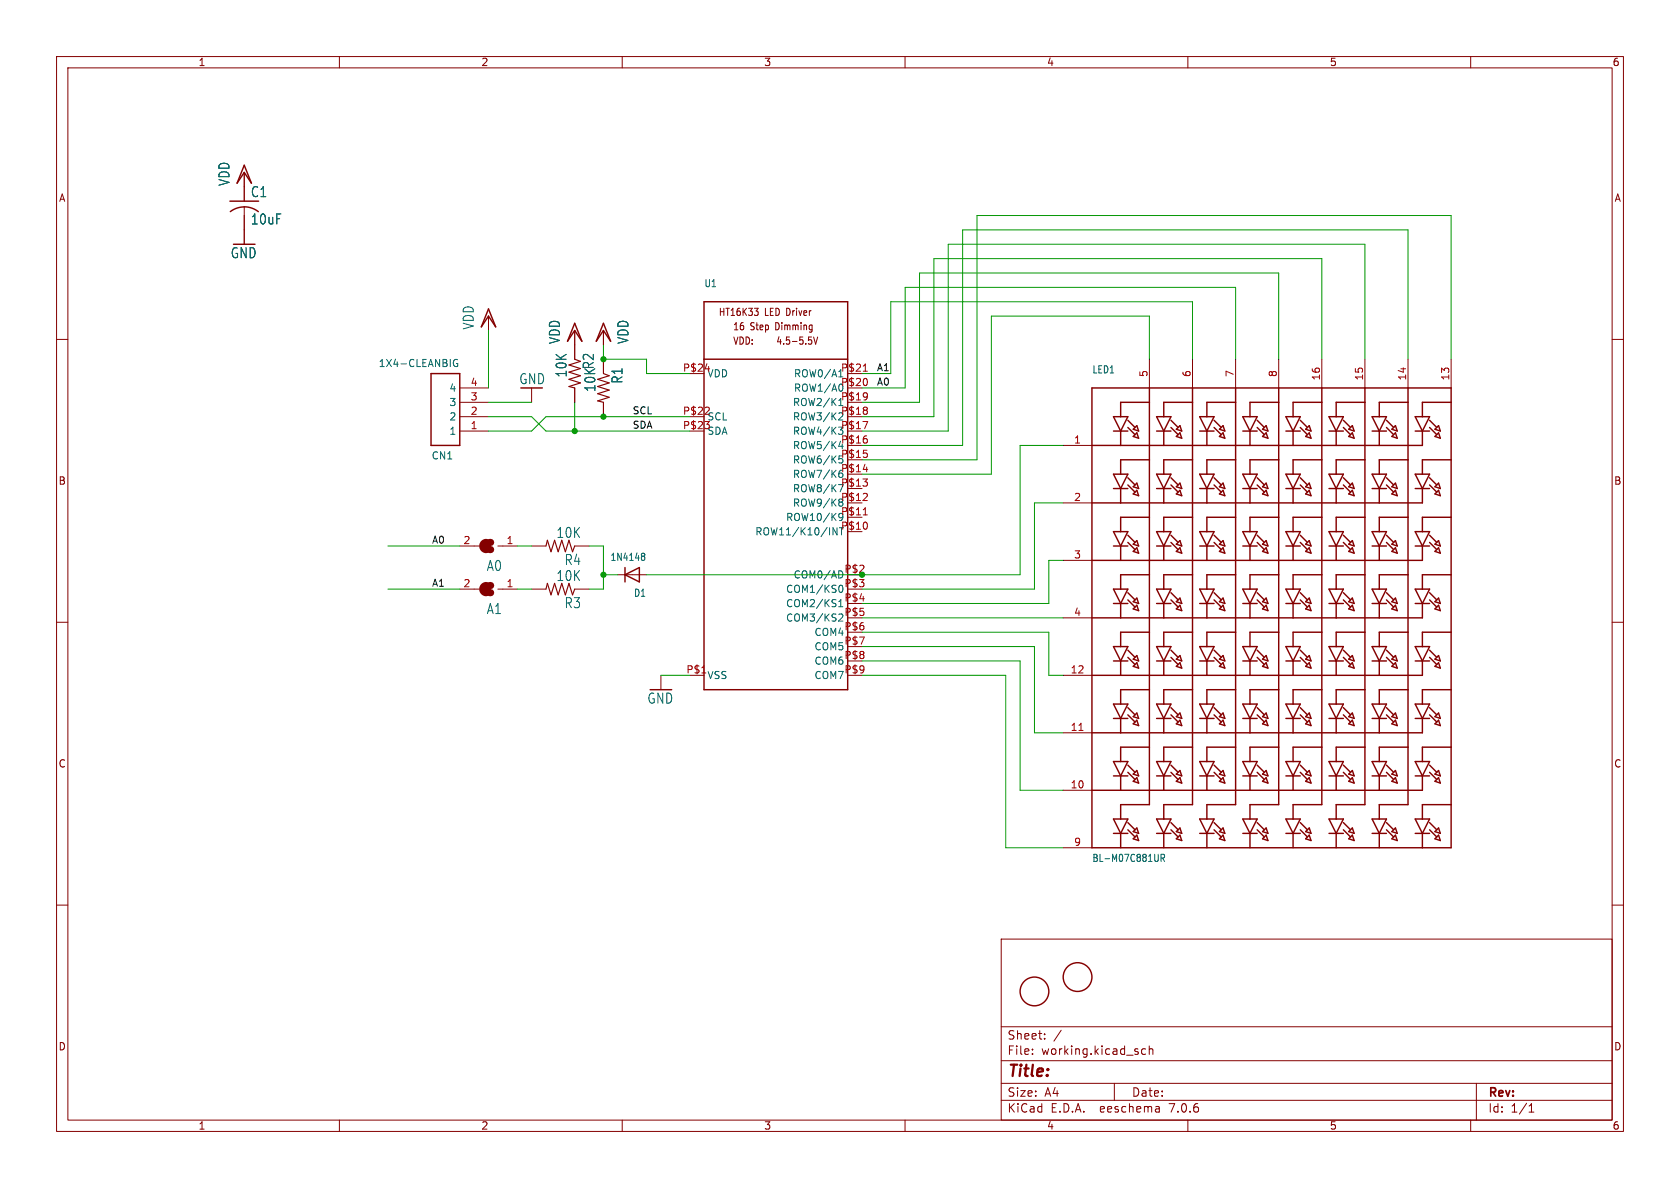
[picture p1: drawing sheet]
<svg xmlns="http://www.w3.org/2000/svg" width="297mm" height="210mm" viewBox="0 0 297 210" stroke-linecap="round" stroke-linejoin="round" font-family="sans-serif">
<g fill="none" stroke="#840000" stroke-width=".18">
<path d="M10 10h277v190h-277zM12 12h273v186h-273zM60 10v2M110 10v2M160 10v2M210 10v2M260 10v2M43.2 30.5v5.1M43.2 36.6v6.6M10 60h2M86.4 55.9v2.5M101.6 58.4v5.1"/>
<path d="M106.7 58.4v2.6M133.4 54.5h.6l-.3 .5M133.8 55l.2 .2v.3l-.2 .3M143.8 59.6l.4 1.2 .4-1.2M285 60h2M81.3 76.2h5.1M81.3 73.7h5.1M81.3 71.1h5.1M81.3 68.6h5.1M94 68.6v2.5M101.6 68.6v2.5M106.7 63.5v2.5"/>
<path d="M106.7 71.1v2.6M143.3 60.1l.2 .2v.3l-.2 .2M188 78.7h5M203.2 63.5v5.1M210.8 63.5v5.1M218.4 63.5v5.1M226.1 63.5v5.1M233.7 63.5v5.1M241.3 63.5v5.1M248.9 63.5v5.1M256.5 63.5v5.1M81.3 96.5h3.4"/>
<path d="M88 96.5h3.4M94 96.5h2.5M101.6 96.5h2.5M188 88.9h5M188 99.1h5M10 110h2M81.3 104.1h3.4M88 104.1h3.4M94 104.1h2.5M101.6 104.1h2.5M109.2 101.6h5.1M116.8 119.4v2.5"/>
<path d="M188 119.4h5M188 109.2h5M285 110h2M188 139.7h5M188 129.5h5M10 160h2M188 149.9h5M285 160h2M177 166h108v32h-108zM60 198v2M110 198v2M160 198v2"/>
<path d="M177 194.5h108M177 191.5h108M177 187.5h108M177 181.5h108M182.5 186.3v.1M182.5 185.5v.1M184.7 183.6v.1M184.7 182.8v.1M187.6 182.1l-1.3 2M197 191.5v3M202.5 185.5l-.4-.1-.3 .3v.4l.2 .2h.5M203.2 185.5l.2-.1 .3 .1 .1 .9"/>
<path d="M203.2 184.9v1.5M204.9 195.7l.1 .9M205 196.5l-.2 .1M205 196h-.2M210 198v2M260 198v2M261 191.5v6.5M270.3 196.6h.9M270.3 195.5l.4-.4v1.5"/>
</g>
<g fill="none" stroke="#840000" stroke-width=".25">
<path d="M40.6 35.6h5.1M43.2 36.6a4.1 4.1 0 0 0-2.5 .8M43.2 36.6a4.1 4.1 0 0 1 2.5 .8M43.2 29.2l1.2 3.2-1.2-1.9-1.3 1.9zM86.4 54.6l1.2 3.2-1.2-1.9-1.3 1.9zM101.6 57.2l1.3 3.1-1.3-1.9-1.3 1.9zM106.7 57.2l1.2 3.1-1.2-1.9-1.3 1.9zM124.5 53.3h25.4v68.6h-25.4zM76.2 66h5.1v12.7h-5.1zM124.5 63.5h25.4M193 68.6h63.5v81.3h-63.5zM196.8 73.7h2.6l-1.3 2.5z"/>
<path d="M196.8 76.2h2.6M198.1 76.2v2.5M199.4 75.6l1.3 1.2M199.4 74.3l1.3 1.3M201 76.5l.3 1-1-.3zM201 75.2l.3 1-1-.3zM203.2 71.1h-5.1v2.6M203.2 68.6v73.6h-5.1v2.6M204.5 76.2h2.5M204.5 73.7h2.5l-1.3 2.5zM205.7 76.2v2.5M207 75.6l1.3 1.2"/>
<path d="M207 74.3l1.3 1.3M208.6 76.5l.3 1-.9-.3zM208.6 75.2l.3 1-.9-.3zM210.8 68.6v73.6h-5.1v2.6M210.8 71.1h-5.1v2.6M212.1 76.2h2.5M212.1 73.7h2.5l-1.2 2.5zM213.4 76.2v2.5M214.6 75.6l1.3 1.2M214.6 74.3l1.3 1.3M216.2 76.5l.3 1-.9-.3zM216.2 75.2l.3 1-.9-.3z"/>
<path d="M218.4 68.6v73.6h-5v2.6M218.4 71.1h-5v2.6M219.7 76.2h2.5M219.7 73.7h2.5l-1.2 2.5zM221 76.2v2.5M222.2 75.6l1.3 1.2M222.2 74.3l1.3 1.3M223.8 76.5l.4 1-1-.3zM223.8 75.2l.4 1-1-.3zM226.1 68.6v73.6h-5.1v2.6M226.1 71.1h-5.1v2.6M227.3 76.2h2.6"/>
<path d="M227.3 73.7h2.6l-1.3 2.5zM228.6 76.2v2.5M229.9 75.6l1.2 1.2M229.9 74.3l1.2 1.3M230.8 77.2l.7-.7 .3 1zM230.8 75.9l.7-.7 .3 1zM233.7 68.6v73.6h-5.1v2.6M233.7 71.1h-5.1v2.6M234.9 76.2h2.6M234.9 73.7h2.6l-1.3 2.5zM236.2 76.2v2.5M237.5 75.6l1.3 1.2"/>
<path d="M237.5 74.3l1.3 1.3M238.4 77.2l.7-.7 .3 1zM238.4 75.9l.7-.7 .3 1zM241.3 68.6v73.6h-5.1v2.6M241.3 71.1h-5.1v2.6M242.6 76.2h2.5M242.6 73.7h2.5l-1.3 2.5zM243.8 76.2v2.5M245.1 75.6l1.3 1.2M245.1 74.3l1.3 1.3M246.1 75.9l.6-.7 .3 1zM246.7 76.5l.3 1-.9-.3z"/>
<path d="M248.9 68.6v73.6h-5.1v2.6M248.9 71.1h-5.1v2.6M250.2 76.2h2.5M250.2 73.7h2.5l-1.2 2.5zM251.5 76.2v2.5h-58.5M252.7 75.6l1.3 1.2M252.7 74.3l1.3 1.3M253.7 75.9l.6-.7 .3 1zM254.3 76.5l.3 1-.9-.3zM256.5 71.1h-5v2.6M196.8 94h2.6l-1.3 2.5zM196.8 83.8h2.6l-1.3 2.6z"/>
<path d="M196.8 96.5h2.6M196.8 86.4h2.6M198.1 86.4v2.5M198.1 96.5v2.6M199.4 95.9l1.3 1.3M199.4 94.6l1.3 1.3M199.4 85.7l1.3 1.3M199.4 84.5l1.3 1.2M201 96.8l.3 1-1-.3zM201 95.6l.3 .9-1-.3zM201 86.7l.3 .9-1-.3zM201 85.4l.3 1-1-.4z"/>
<path d="M203.2 81.3h-5.1v2.5M203.2 91.4h-5.1v2.6M204.5 96.5h2.5M204.5 94h2.5l-1.3 2.5zM204.5 86.4h2.5M204.5 83.8h2.5l-1.3 2.6zM205.7 86.4v2.5M205.7 96.5v2.6M207 95.9l1.3 1.3M207 94.6l1.3 1.3M207 85.7l1.3 1.3M207 84.5l1.3 1.2"/>
<path d="M208.6 96.8l.3 1-.9-.3zM208.6 95.6l.3 .9-.9-.3zM208.6 86.7l.3 .9-.9-.3zM208.6 85.4l.3 1-.9-.4zM210.8 91.4h-5.1v2.6M210.8 81.3h-5.1v2.5M212.1 96.5h2.5M212.1 94h2.5l-1.2 2.5zM212.1 86.4h2.5M212.1 83.8h2.5l-1.2 2.6zM213.4 86.4v2.5M213.4 96.5v2.6"/>
<path d="M214.6 95.9l1.3 1.3M214.6 94.6l1.3 1.3M214.6 85.7l1.3 1.3M214.6 84.5l1.3 1.2M216.2 96.8l.3 1-.9-.3zM216.2 95.6l.3 .9-.9-.3zM216.2 86.7l.3 .9-.9-.3zM216.2 85.4l.3 1-.9-.4zM218.4 91.4h-5v2.6M218.4 81.3h-5v2.5M219.7 96.5h2.5M219.7 94h2.5l-1.2 2.5z"/>
<path d="M219.7 86.4h2.5M219.7 83.8h2.5l-1.2 2.6zM221 86.4v2.5M221 96.5v2.6M222.2 95.9l1.3 1.3M222.2 94.6l1.3 1.3M222.2 85.7l1.3 1.3M222.2 84.5l1.3 1.2M223.8 96.8l.4 1-1-.3zM223.8 95.6l.4 .9-1-.3zM223.8 86.7l.4 .9-1-.3zM223.8 85.4l.4 1-1-.4z"/>
<path d="M226.1 91.4h-5.1v2.6M226.1 81.3h-5.1v2.5M227.3 96.5h2.6M227.3 94h2.6l-1.3 2.5zM227.3 86.4h2.6M227.3 83.8h2.6l-1.3 2.6zM228.6 86.4v2.5M228.6 96.5v2.6M229.9 95.9l1.2 1.3M229.9 94.6l1.2 1.3M229.9 85.7l1.2 1.3M229.9 84.5l1.2 1.2"/>
<path d="M230.8 87.3l.7-.6 .3 .9zM231.5 96.8l.3 1-1-.3zM231.5 85.4l.3 1-1-.4zM231.5 95.6l.3 .9-1-.3zM233.7 91.4h-5.1v2.6M233.7 81.3h-5.1v2.5M234.9 96.5h2.6M234.9 94h2.6l-1.3 2.5zM234.9 86.4h2.6M234.9 83.8h2.6l-1.3 2.6zM236.2 86.4v2.5M236.2 96.5v2.6"/>
<path d="M237.5 95.9l1.3 1.3M237.5 94.6l1.3 1.3M237.5 85.7l1.3 1.3M237.5 84.5l1.3 1.2M238.4 97.5l.7-.7 .3 1zM238.4 87.3l.7-.6 .3 .9zM238.4 86l.7-.6 .3 1zM239.1 95.6l.3 .9-1-.3zM241.3 91.4h-5.1v2.6M241.3 81.3h-5.1v2.5M242.6 96.5h2.5M242.6 94h2.5l-1.3 2.5z"/>
<path d="M242.6 86.4h2.5M242.6 83.8h2.5l-1.3 2.6zM243.8 86.4v2.5M243.8 96.5v2.6M245.1 95.9l1.3 1.3M245.1 94.6l1.3 1.3M245.1 85.7l1.3 1.3M245.1 84.5l1.3 1.2M246.1 97.5l.6-.7 .3 1zM246.1 96.2l.6-.6 .3 .9zM246.1 86l.6-.6 .3 1zM246.7 86.7l.3 .9-.9-.3z"/>
<path d="M248.9 91.4h-5.1v2.6M248.9 81.3h-5.1v2.5M250.2 96.5h2.5M250.2 94h2.5l-1.2 2.5zM250.2 86.4h2.5M250.2 83.8h2.5l-1.2 2.6zM251.5 96.5v2.6h-58.5M251.5 86.4v2.5h-58.5M252.7 95.9l1.3 1.3M252.7 94.6l1.3 1.3M252.7 85.7l1.3 1.3M252.7 84.5l1.3 1.2"/>
<path d="M253.7 96.2l.6-.6 .3 .9zM253.7 87.3l.6-.6 .3 .9zM254.3 85.4l.3 1-.9-.4zM254.3 96.8l.3 1-.9-.3zM256.5 91.4h-5v2.6M256.5 81.3h-5v2.5M110.5 101.6l2.5-1.3v2.6zM110.5 100.3v2.6M196.8 114.3h2.6l-1.3 2.5zM196.8 104.1h2.6l-1.3 2.6zM196.8 116.8h2.6M196.8 106.7h2.6"/>
<path d="M198.1 106.7v2.5M198.1 116.8v2.6M199.4 116.2l1.3 1.3M199.4 114.9l1.3 1.3M199.4 106l1.3 1.3M199.4 104.8l1.3 1.2M201 117.2l.3 .9-1-.3zM201 115.9l.3 .9-1-.3zM201 107l.3 1-1-.4zM201 105.7l.3 1-1-.3zM203.2 101.6h-5.1v2.5M203.2 111.8h-5.1v2.5"/>
<path d="M204.5 116.8h2.5M204.5 114.3h2.5l-1.3 2.5zM204.5 106.7h2.5M204.5 104.1h2.5l-1.3 2.6zM205.7 106.7v2.5M205.7 116.8v2.6M207 116.2l1.3 1.3M207 114.9l1.3 1.3M207 106l1.3 1.3M207 104.8l1.3 1.2M208.6 117.2l.3 .9-.9-.3zM208.6 115.9l.3 .9-.9-.3z"/>
<path d="M208.6 107l.3 1-.9-.4zM208.6 105.7l.3 1-.9-.3zM210.8 111.8h-5.1v2.5M210.8 101.6h-5.1v2.5M212.1 114.3h2.5l-1.2 2.5zM212.1 116.8h2.5M212.1 106.7h2.5M212.1 104.1h2.5l-1.2 2.6zM213.4 106.7v2.5M213.4 116.8v2.6M214.6 116.2l1.3 1.3M214.6 114.9l1.3 1.3"/>
<path d="M214.6 106l1.3 1.3M214.6 104.8l1.3 1.2M215.6 117.8l.6-.6 .3 .9zM215.6 106.4l.6-.7 .3 1zM216.2 115.9l.3 .9-.9-.3zM216.2 107l.3 1-.9-.4zM218.4 111.8h-5v2.5M218.4 101.6h-5v2.5M219.7 116.8h2.5M219.7 114.3h2.5l-1.2 2.5zM219.7 106.7h2.5M219.7 104.1h2.5l-1.2 2.6z"/>
<path d="M221 106.7v2.5M221 116.8v2.6M222.2 116.2l1.3 1.3M222.2 114.9l1.3 1.3M222.2 106l1.3 1.3M222.2 104.8l1.3 1.2M223.8 117.2l.4 .9-1-.3zM223.8 115.9l.4 .9-1-.3zM223.8 107l.4 1-1-.4zM223.8 105.7l.4 1-1-.3zM226.1 111.8h-5.1v2.5M226.1 101.6h-5.1v2.5"/>
<path d="M227.3 116.8h2.6M227.3 114.3h2.6l-1.3 2.5zM227.3 106.7h2.6M227.3 104.1h2.6l-1.3 2.6zM228.6 106.7v2.5M228.6 116.8v2.6M229.9 116.2l1.2 1.3M229.9 114.9l1.2 1.3M229.9 106l1.2 1.3M229.9 104.8l1.2 1.2M230.8 117.8l.7-.6 .3 .9zM230.8 107.6l.7-.6 .3 1z"/>
<path d="M230.8 106.4l.7-.7 .3 1zM231.5 115.9l.3 .9-1-.3zM233.7 111.8h-5.1v2.5M233.7 101.6h-5.1v2.5M234.9 116.8h2.6M234.9 114.3h2.6l-1.3 2.5zM234.9 106.7h2.6M234.9 104.1h2.6l-1.3 2.6zM236.2 106.7v2.5M236.2 116.8v2.6M237.5 116.2l1.3 1.3M237.5 114.9l1.3 1.3"/>
<path d="M237.5 106l1.3 1.3M237.5 104.8l1.3 1.2M238.4 117.8l.7-.6 .3 .9zM238.4 116.5l.7-.6 .3 .9zM238.4 106.4l.7-.7 .3 1zM239.1 107l.3 1-1-.4zM241.3 111.8h-5.1v2.5M241.3 101.6h-5.1v2.5M242.6 116.8h2.5M242.6 114.3h2.5l-1.3 2.5zM242.6 106.7h2.5M242.6 104.1h2.5l-1.3 2.6z"/>
<path d="M243.8 106.7v2.5M243.8 116.8v2.6M245.1 116.2l1.3 1.3M245.1 114.9l1.3 1.3M245.1 106l1.3 1.3M245.1 104.8l1.3 1.2M246.1 116.5l.6-.6 .3 .9zM246.1 107.6l.6-.6 .3 1zM246.7 117.2l.3 .9-.9-.3zM246.7 105.7l.3 1-.9-.3zM248.9 111.8h-5.1v2.5M248.9 101.6h-5.1v2.5"/>
<path d="M250.2 116.8h2.5M250.2 114.3h2.5l-1.2 2.5zM250.2 106.7h2.5M250.2 104.1h2.5l-1.2 2.6zM251.5 116.8v2.6h-58.5M251.5 106.7v2.5h-58.5M252.7 116.2l1.3 1.3M252.7 114.9l1.3 1.3M252.7 106l1.3 1.3M252.7 104.8l1.3 1.2M253.7 116.5l.6-.6 .3 .9zM253.7 107.6l.6-.6 .3 1z"/>
<path d="M253.7 106.4l.6-.7 .3 1zM254.3 117.2l.3 .9-.9-.3zM256.5 111.8h-5v2.5M256.5 101.6h-5v2.5M196.8 134.6h2.6l-1.3 2.6zM196.8 124.5h2.6l-1.3 2.5zM196.8 137.2h2.6M196.8 127h2.6M198.1 127v2.5M198.1 137.2v2.5M199.4 136.5l1.3 1.3M199.4 135.3l1.3 1.2"/>
<path d="M199.4 126.4l1.3 1.2M199.4 125.1l1.3 1.3M201 137.5l.3 .9-1-.3zM201 136.2l.3 1-1-.4zM201 127.3l.3 1-1-.3zM201 126l.3 1-1-.3zM203.2 121.9h-5.1v2.6M203.2 132.1h-5.1v2.5M204.5 137.2h2.5M204.5 134.6h2.5l-1.3 2.6zM204.5 127h2.5M204.5 124.5h2.5l-1.3 2.5z"/>
<path d="M205.7 127v2.5M205.7 137.2v2.5M207 136.5l1.3 1.3M207 135.3l1.3 1.2M207 126.4l1.3 1.2M207 125.1l1.3 1.3M208.6 137.5l.3 .9-.9-.3zM208.6 136.2l.3 1-.9-.4zM208.6 127.3l.3 1-.9-.3zM208.6 126l.3 1-.9-.3zM210.8 121.9h-5.1v2.6M210.8 132.1h-5.1v2.5"/>
<path d="M212.1 137.2h2.5M212.1 134.6h2.5l-1.2 2.6zM212.1 127h2.5M212.1 124.5h2.5l-1.2 2.5zM213.4 127v2.5M213.4 137.2v2.5M214.6 136.5l1.3 1.3M214.6 135.3l1.3 1.2M214.6 126.4l1.3 1.2M214.6 125.1l1.3 1.3M215.6 138.1l.6-.6 .3 .9zM215.6 136.8l.6-.6 .3 1z"/>
<path d="M216.2 127.3l.3 1-.9-.3zM216.2 126l.3 1-.9-.3zM218.4 121.9h-5v2.6M218.4 132.1h-5v2.5M219.7 137.2h2.5M219.7 134.6h2.5l-1.2 2.6zM219.7 127h2.5M219.7 124.5h2.5l-1.2 2.5zM221 127v2.5M221 137.2v2.5M222.2 136.5l1.3 1.3M222.2 135.3l1.3 1.2"/>
<path d="M222.2 126.4l1.3 1.2M222.2 125.1l1.3 1.3M223.8 137.5l.4 .9-1-.3zM223.8 136.2l.4 1-1-.4zM223.8 127.3l.4 1-1-.3zM223.8 126l.4 1-1-.3zM226.1 121.9h-5.1v2.6M226.1 132.1h-5.1v2.5M227.3 137.2h2.6M227.3 134.6h2.6l-1.3 2.6zM227.3 127h2.6M227.3 124.5h2.6l-1.3 2.5z"/>
<path d="M228.6 127v2.5M228.6 137.2v2.5M229.9 136.5l1.2 1.3M229.9 135.3l1.2 1.2M229.9 126.4l1.2 1.2M229.9 125.1l1.2 1.3M231.5 137.5l.3 .9-1-.3zM231.5 136.2l.3 1-1-.4zM231.5 127.3l.3 1-1-.3zM231.5 126l.3 1-1-.3zM233.7 121.9h-5.1v2.6M233.7 132.1h-5.1v2.5"/>
<path d="M234.9 137.2h2.6M234.9 134.6h2.6l-1.3 2.6zM234.9 127h2.6M234.9 124.5h2.6l-1.3 2.5zM236.2 127v2.5M236.2 137.2v2.5M237.5 136.5l1.3 1.3M237.5 135.3l1.3 1.2M237.5 126.4l1.3 1.2M237.5 125.1l1.3 1.3M239.1 137.5l.3 .9-1-.3zM239.1 136.2l.3 1-1-.4z"/>
<path d="M239.1 127.3l.3 1-1-.3zM239.1 126l.3 1-1-.3zM241.3 121.9h-5.1v2.6M241.3 132.1h-5.1v2.5M242.6 137.2h2.5M242.6 134.6h2.5l-1.3 2.6zM242.6 127h2.5M242.6 124.5h2.5l-1.3 2.5zM243.8 127v2.5M243.8 137.2v2.5M245.1 136.5l1.3 1.3M245.1 135.3l1.3 1.2"/>
<path d="M245.1 126.4l1.3 1.2M245.1 125.1l1.3 1.3M246.7 137.5l.3 .9-.9-.3zM246.7 136.2l.3 1-.9-.4zM246.7 127.3l.3 1-.9-.3zM246.7 126l.3 1-.9-.3zM248.9 121.9h-5.1v2.6M248.9 132.1h-5.1v2.5M250.2 137.2h2.5M250.2 134.6h2.5l-1.2 2.6zM250.2 127h2.5M250.2 124.5h2.5l-1.2 2.5z"/>
<path d="M251.5 137.2v2.5h-58.5M251.5 127v2.5h-58.5M252.7 136.5l1.3 1.3M252.7 135.3l1.3 1.2M252.7 126.4l1.3 1.2M252.7 125.1l1.3 1.3M254.3 137.5l.3 .9-.9-.3zM254.3 136.2l.3 1-.9-.4zM254.3 127.3l.3 1-.9-.3zM254.3 126l.3 1-.9-.3zM256.5 121.9h-5v2.6M256.5 132.1h-5v2.5"/>
<path d="M196.8 144.8h2.6l-1.3 2.5zM196.8 147.3h2.6M198.1 147.3v2.6M199.4 146.7l1.3 1.3M199.4 145.4l1.3 1.3M201 147.6l.3 1-1-.3zM201 146.4l.3 .9-1-.3zM204.5 147.3h2.5M204.5 144.8h2.5l-1.3 2.5zM205.7 147.3v2.6M207 146.7l1.3 1.3M207 145.4l1.3 1.3"/>
<path d="M208.6 147.6l.3 1-.9-.3zM208.6 146.4l.3 .9-.9-.3zM212.1 147.3h2.5M212.1 144.8h2.5l-1.2 2.5zM213.4 147.3v2.6M214.6 146.7l1.3 1.3M214.6 145.4l1.3 1.3M215.6 148.3l.6-.7 .3 1zM216.2 146.4l.3 .9-.9-.3zM219.7 147.3h2.5M219.7 144.8h2.5l-1.2 2.5zM221 147.3v2.6"/>
<path d="M222.2 146.7l1.3 1.3M222.2 145.4l1.3 1.3M223.8 147.6l.4 1-1-.3zM223.8 146.4l.4 .9-1-.3zM227.3 147.3h2.6M227.3 144.8h2.6l-1.3 2.5zM228.6 147.3v2.6M229.9 146.7l1.2 1.3M229.9 145.4l1.2 1.3M231.5 147.6l.3 1-1-.3zM231.5 146.4l.3 .9-1-.3zM234.9 147.3h2.6"/>
<path d="M234.9 144.8h2.6l-1.3 2.5zM236.2 147.3v2.6M237.5 146.7l1.3 1.3M237.5 145.4l1.3 1.3M239.1 147.6l.3 1-1-.3zM239.1 146.4l.3 .9-1-.3zM242.6 147.3h2.5M242.6 144.8h2.5l-1.3 2.5zM243.8 147.3v2.6M245.1 146.7l1.3 1.3M245.1 145.4l1.3 1.3M246.7 147.6l.3 1-.9-.3z"/>
<path d="M246.7 146.4l.3 .9-.9-.3zM250.2 147.3h2.5M250.2 144.8h2.5l-1.2 2.5zM251.5 147.3v2.6M252.7 146.7l1.3 1.3M252.7 145.4l1.3 1.3M254.3 147.6l.3 1-.9-.3zM254.3 146.4l.3 .9-.9-.3zM256.5 142.2h-5v2.6"/>
<circle cx="182.9" cy="175.3" r="2.54"/>
<circle cx="190.5" cy="172.7" r="2.54"/>
</g>
<g fill="none" stroke="#a90000" stroke-width=".18">
<path d="M125.3 72l.1 .2-.1 .3-.7 .7M125.3 75.1l.1 .1M152.6 74.5h.8l-.5 1.3M152.6 65.6h.7M152.7 79.6h.6M153.2 67l.1 .4-.1 .6M153.2 69.5l.1 .1a1.07 1.07 0 0 1-.1 1M153.2 72l.1 .2-.1 .3M153.2 72.6l.1 .2-.1 .4M153.2 77.6l.1 .2-.1 .5M153.3 70l-.1 .2M152.6 84.7h.7l-.4 .5"/>
<path d="M152.6 91h.7M152.6 83h.8M153.2 92.4l.1 .4-.1 .6M153.2 80.1l.1 .2-.1 .5M153.2 85.2l.1 .2-.1 .5M153.2 87.3l.1 .2v.3l-.7 .7h.7M124.1 119h.7M190.7 129.1h.8"/>
</g>
<g fill="none" stroke="#006464" stroke-width=".18">
<path d="M80.9 63.6a.59 .59 0 0 0-.8 .6 .59 .59 0 0 0 .8 .5v-.4h-.2M148.6 65.3v1.3M148.6 70.4v1.3M148.9 78.5v.8M148.9 73.5l-.7 .7M113.6 97.8h.2l.2 .2-.2 .3M113.6 98.3h.2M113.8 98.3l.1 .2 .1 .3-.2 .3h-.2M147.3 93.3l.7 1.3v-1.3M148.8 93.3v1.3M149.1 85.7l-.6 1.2M148.3 106.4l.3-.4v1.3"/>
<path d="M148.3 107.3h.7M148.3 104.5l.3 .2h.2M148.8 108.5l-.5 .1M148.8 103.5l-.2-.1-.3 .3M148.9 109.1l-.7 .7h.8M204.8 151v1l-.3 .3M205.3 151.7l.5-.1 .1-.2-.1-.3-.5-.1v1.3M205.5 151.7l.4 .6"/>
</g>
<path d="M86 95.9a.64 .64 0 0 0-.7 .6 .64 .64 0 0 0 .7 .7M86.7 95.9a.64 .64 0 0 0-.6 .6 .64 .64 0 0 0 .6 .7M86 103.5a.64 .64 0 0 0-.7 .6 .64 .64 0 0 0 .7 .7M86.7 103.5a.64 .64 0 0 0-.6 .6 .64 .64 0 0 0 .6 .7" fill="none" stroke="#840000" stroke-width="1.3"/>
<path d="M101.6 63.5l1 .4-2 .6 2 .7-2 .6 2 .6-2 .7 2 .6-2 .6 1 .3M106.7 66l1 .4-2 .7 2 .6-2 .6 2 .7-2 .6 2 .6-2 .7 1 .2M96.5 96.5l.3-1 .6 2 .6-2 .7 2 .6-2 .6 2 .7-2 .6 2 .4-1M96.5 104.1l.3-1 .6 2.1 .6-2.1 .7 2.1 .6-2.1 .6 2.1 .7-2.1 .6 2.1 .4-1.1" fill="none" stroke="#840000" stroke-width=".2"/>
<g fill="none" stroke="#009600" stroke-width=".18">
<path d="M86.4 58.4v10.2M86.4 71.1h7.6M86.4 73.7h7.6l2.5 2.5h25.4M101.6 71.1v5.1M106.7 61v2.5h7.6v2.5h7.6M121.9 73.7h-25.4l-2.5 2.5h-7.6M188 78.7h-7.7v22.9h-66M203.2 63.5v-7.6h-27.9v27.9h-22.9M210.8 63.5v-10.2h-53.3v12.7h-5.1M218.4 63.5v-12.7h-58.4v17.8h-7.6M226.1 63.5v-15.2h-63.5v22.8h-10.2M233.7 63.5v-17.8h-68.6v28h-12.7"/>
<path d="M241.3 63.5v-20.3h-73.7v33h-15.2M248.9 63.5v-22.9h-78.7v38.1h-17.8M256.5 63.5v-25.4h-83.8v43.2h-20.3M68.6 96.5h12.7M91.4 96.5h2.6M104.1 96.5h2.6v7.6h-2.6M188 99.1h-2.6v7.6h-33M188 88.9h-5.1v15.2h-30.5M68.6 104.1h12.7M91.4 104.1h2.6M106.7 101.6h2.5M116.8 119.4h5.1"/>
<path d="M152.4 111.8h33v7.6h2.6M152.4 119.4h25.4v30.5h10.2M152.4 116.8h27.9v22.9h7.7M152.4 114.3h30.5v15.2h5.1M152.4 109.2h35.6"/>
</g>
<g fill="#009600" stroke="#009600" stroke-width=".18">
<circle cx="106.7" cy="101.6" r=".46"/>
<circle cx="101.6" cy="76.2" r=".46"/>
<circle cx="106.7" cy="73.7" r=".46"/>
<circle cx="106.7" cy="63.5" r=".46"/>
</g>
<text font-size="2.8" fill="#840000" x="178" y="190.9">Title:</text>
<g font-size="2.5" fill="#006464">
<text x="40.8" y="33" transform="rotate(-90 40.8 33)">VDD</text>
<text x="44.3" y="35.1">C1</text>
<text x="44.3" y="39.9">10uF</text>
<text x="40.7" y="45.9">GND</text>
<text x="84" y="58.4" transform="rotate(-90 84 58.4)">VDD</text>
<text x="99.2" y="60.9" transform="rotate(-90 99.2 60.9)">VDD</text>
<text x="111.3" y="60.9" transform="rotate(-90 111.3 60.9)">VDD</text>
<text x="91.7" y="68.1">GND</text>
<text x="100.4" y="66.8" transform="rotate(-90 100.4 66.8)">10K</text>
<text x="105.5" y="69.4" transform="rotate(-90 105.5 69.4)">10KR2</text>
<text x="110.3" y="67.9" transform="rotate(-90 110.3 67.9)">R1</text>
<text x="98.3" y="95.3">10K</text>
<text x="86" y="101.2">A0</text>
<text x="99.7" y="100.1">R4</text>
<text x="98.3" y="102.9">10K</text>
<text x="99.7" y="107.7">R3</text>
<text x="86" y="108.8">A1</text>
<text x="114.4" y="124.6">GND</text>
</g>
<g font-size="2.1" fill="#840000">
<text x="178" y="184">Sheet:</text>
<text x="178" y="186.7">File:</text>
<text x="184.1" y="186.7">working.kicad_sch</text>
<text x="178" y="196.9">KiCad</text>
<text x="178" y="194.1">Size:</text>
<text x="184.7" y="194.1">A4</text>
<text x="185.7" y="196.9">E.D.A.</text>
<text x="194.6" y="196.9">eeschema</text>
<text x="200" y="194.1">Date:</text>
<text x="207" y="196.9">7.0.6</text>
<text x="263" y="194.3">Rev:</text>
<text x="263" y="196.9">Id:</text>
<text x="267.1" y="196.9">1/1</text>
</g>
<g font-size="1.8" fill="#840000">
<text x="35" y="11.9">1</text>
<text x="85" y="11.9">2</text>
<text x="135" y="11.9">3</text>
<text x="185" y="11.9">4</text>
<text x="235" y="11.9">5</text>
<text x="285" y="11.9">6</text>
<text x="10.3" y="35.9">A</text>
<text x="285.3" y="35.9">A</text>
<text x="127" y="56">HT16K33</text>
<text x="129.5" y="58.6">16</text>
<text x="132.6" y="58.6">Step</text>
<text x="135.2" y="56">LED Driver</text>
<text x="137.2" y="58.6">Dimming</text>
<text x="129.5" y="61.1">VDD:</text>
<text x="137.1" y="61.1">4.5-5.5V</text>
<text x="10.3" y="85.9">B</text>
<text x="285.3" y="85.9">B</text>
<text x="10.3" y="135.9">C</text>
<text x="285.3" y="135.9">C</text>
<text x="10.3" y="185.9">D</text>
<text x="285.3" y="185.9">D</text>
<text x="35" y="199.9">1</text>
<text x="85" y="199.9">2</text>
<text x="135" y="199.9">3</text>
<text x="185" y="199.9">4</text>
<text x="235" y="199.9">5</text>
<text x="285" y="199.9">6</text>
</g>
<g font-size="1.8" fill="#006464">
<text x="124.4" y="51">U1</text>
<text x="66.9" y="65.1">1X4-CLEANBIG</text>
<text x="79.4" y="72">3</text>
<text x="79.4" y="69.4">4</text>
<text x="140.1" y="72">ROW2/K1</text>
<text x="140.3" y="69.4">ROW1/A0</text>
<text x="140.3" y="66.9">ROW0/A1</text>
<text x="148.6" y="70.9">P$19</text>
<text x="148.6" y="68.3">P$20</text>
<text x="193" y="66.2">LED1</text>
<text x="79.4" y="77.1">1</text>
<text x="79.4" y="74.5">2</text>
<text x="140.1" y="77.1">ROW4/K3</text>
<text x="140.1" y="74.5">ROW3/K2</text>
<text x="148.6" y="75.9">P$17</text>
<text x="148.6" y="73.4">P$18</text>
<text x="76.2" y="81.4">CN1</text>
<text x="140.1" y="82.1">ROW6/K5</text>
<text x="140.1" y="79.6">ROW5/K4</text>
<text x="148.6" y="83.6">P$14</text>
<text x="148.6" y="78.5">P$16</text>
<text x="140.1" y="89.8">ROW9/K8</text>
<text x="140.1" y="87.2">ROW8/K7</text>
<text x="140.1" y="84.7">ROW7/K6</text>
<text x="148.6" y="86.1">P$13</text>
<text x="133.4" y="94.8">ROW11/K10/INT</text>
<text x="138.9" y="92.3">ROW10/K9</text>
<text x="148.6" y="93.7">P$10</text>
<text x="148.6" y="91.2">P$11</text>
<text x="107.8" y="99.3">1N4148</text>
<text x="112" y="105.7">D1</text>
<text x="138.9" y="105">COM1/KS0</text>
<text x="138.9" y="107.5">COM2/KS1</text>
<text x="140.2" y="102.5">COM0/AD</text>
<text x="138.9" y="110.1">COM3/KS2</text>
<text x="143.9" y="112.6">COM4</text>
<text x="143.9" y="115.2">COM5</text>
<text x="143.9" y="117.7">COM6</text>
<text x="125" y="120.2">VSS</text>
<text x="143.9" y="120.2">COM7</text>
<text x="193" y="152.6">BL-M07C881UR</text>
</g>
<g font-size="1.8" fill="#a90000">
<text x="120.6" y="65.8">P$24</text>
<text x="148.6" y="65.8">P$21</text>
<text x="83.1" y="70.9">3</text>
<text x="83.1" y="68.3">4</text>
<text x="125" y="66.9">VDD</text>
<text x="202.9" y="66.7" transform="rotate(-90 202.9 66.7)">5</text>
<text x="210.6" y="66.7" transform="rotate(-90 210.6 66.7)">6</text>
<text x="218.2" y="66.7" transform="rotate(-90 218.2 66.7)">7</text>
<text x="225.8" y="66.7" transform="rotate(-90 225.8 66.7)">8</text>
<text x="233.4" y="67.4" transform="rotate(-90 233.4 67.4)">16</text>
<text x="241" y="67.4" transform="rotate(-90 241 67.4)">15</text>
<text x="248.7" y="67.4" transform="rotate(-90 248.7 67.4)">14</text>
<text x="256.3" y="67.4" transform="rotate(-90 256.3 67.4)">13</text>
<text x="83.1" y="75.9">1</text>
<text x="83.1" y="73.4">2</text>
<text x="120.6" y="73.4">P$22</text>
<text x="120.6" y="75.9">P$23</text>
<text x="125" y="74.5">SCL</text>
<text x="125" y="77.1">SDA</text>
<text x="148.6" y="81">P$15</text>
<text x="189.8" y="78.5">1</text>
<text x="148.6" y="88.6">P$12</text>
<text x="189.8" y="88.6">2</text>
<text x="81.8" y="96.3">2</text>
<text x="89.5" y="96.3">1</text>
<text x="189.8" y="98.8">3</text>
<text x="81.8" y="103.9">2</text>
<text x="89.5" y="103.9">1</text>
<text x="149.2" y="103.9">P$3</text>
<text x="149.2" y="106.4">P$4</text>
<text x="149.2" y="109">P$5</text>
<text x="149.2" y="111.5">P$6</text>
<text x="189.8" y="109">4</text>
<text x="121.2" y="119.1">P$1</text>
<text x="149.2" y="114">P$7</text>
<text x="149.2" y="116.6">P$8</text>
<text x="149.2" y="119.1">P$9</text>
<text x="189.2" y="119.1">12</text>
<text x="189.2" y="129.3">11</text>
<text x="189.2" y="139.4">10</text>
<text x="189.8" y="149.6">9</text>
</g>
<text font-size="1.8" fill="#009600" x="149.2" y="101.3">P$2</text>
<g font-size="1.7" fill="#0f0f0f">
<text x="154.9" y="65.7">A1</text>
<text x="154.9" y="68.2">A0</text>
<text x="111.8" y="75.9">SDA</text>
<text x="111.8" y="73.3">SCL</text>
<text x="76.3" y="96.2">A0</text>
<text x="76.3" y="103.8">A1</text>
</g>
</svg>
